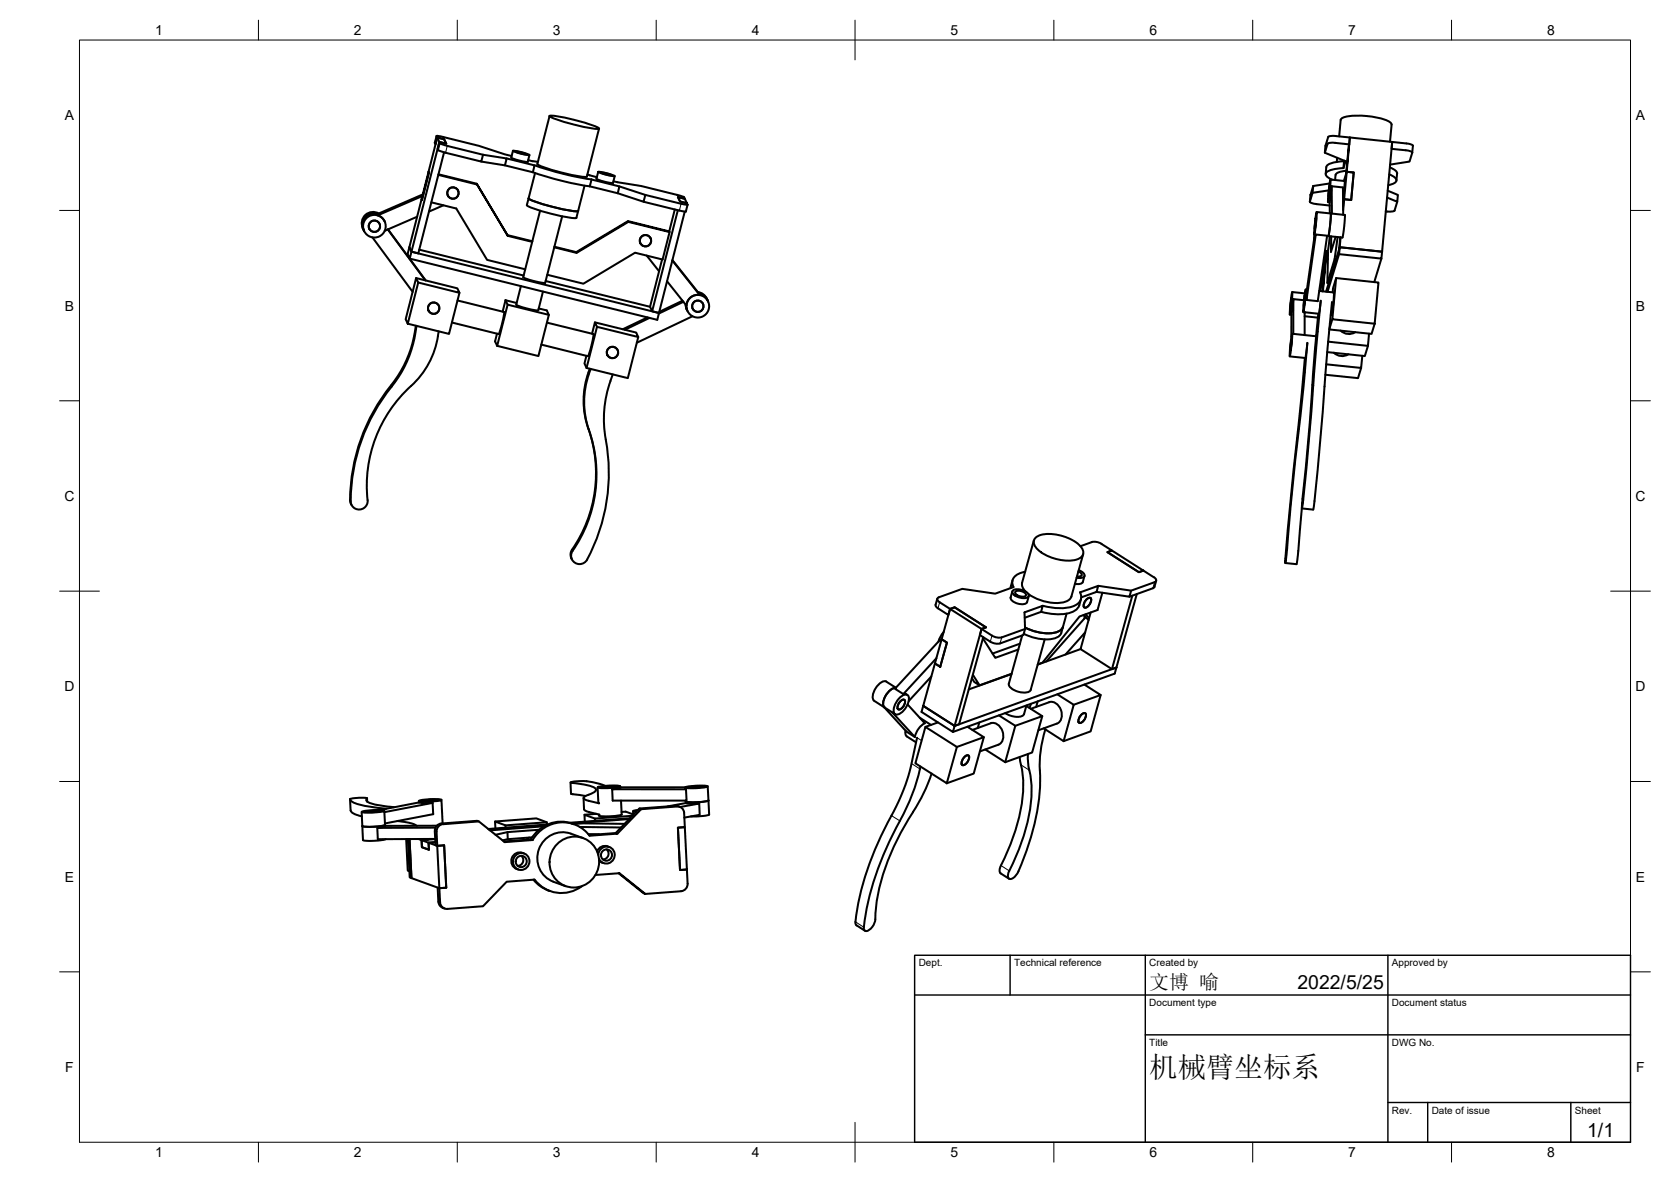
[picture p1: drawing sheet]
<svg xmlns="http://www.w3.org/2000/svg" width="420mm" height="297mm" viewBox="0 0 420 297" stroke-linecap="round" stroke-linejoin="round" font-family="sans-serif">
<!-- layer: S -->
<g fill="none" stroke="#000" stroke-width=".51">
<path d="M109.3 35.9l.2 .4 .4-1.7 1.8 .4 .5 1.1-1.7-.4-.5 1.7 .2 .4M109.3 35.9h.1M109.8 34.2l.7 1.5 1.7 .4-.5-1.1-1.8-.4-2.1 8.6M109.8 34.2l-.5 1.7M109.8 34.2h.6a156.9 156.9 0 0 1 16.5 4.6l1.8 .4M110.2 37.8l1.8 .6M110.7 36l1.2 .5 9.6 2.4M110.7 36.1l-.2-.4-7 27.6 62.2 15.4M111.7 38.3l-6.5 25.4-1.7-.4-.6-1.2 4.9-18.7v-.2M112 38.4l9 2.2 .5-1.7M121.5 38.9l5.9 .9-.4 1.8-6-1M127.4 39.8l7 1.8-.4 1.7-7-1.7"/>
<path d="M129 37.9l-.5 1.7 2.1 .7 2.1 .4 .4-1.7M129 37.9l2.1 .3 2 .8-2.1-.4zM129.7 38.1l1.4 .2 1.3 .5-1.4-.2zM138.2 29.2l-3.1 12a29.8 29.8 0 0 0 9.6 2.9l2.3 .4 .6-.1M138.2 29.1a29.8 29.8 0 0 1 9.8 2l2.2 .9 .4 .3a29.8 29.8 0 0 1-9.8-2l-2.2-.8zM150.6 32.3l-3 12.1M335.7 35.9l3.6 .4 .1-1.7-4.1-.5-1.2 .2-.8 2.3-.2 1.8 5.2 2.1-.5 1.7M335.7 35.9h-1.1l-.8 .2-.7 2.3M336.2 39.7l-.1 1M337.1 30.1l-.4 4.2M337.1 30.1a3.6 3.6 0 0 1 3.3-1 18 18 0 0 1 9.2 1.6l.3 .6-.4 4.3M339.3 36.3l-.8 7.3 .9-9 10.7 1.1-2.6 27.6-10.6-1.2-.2 .5 .3-2.9"/>
<path d="M353.6 36l1.6 .5-.1 1.9-.3-.3-.8-.3-4.1-.4 .2-1.7 3.5 .4M355.1 38.4l-.7 2.2-4.9 .8M91.4 57.7l.1 .4M93.6 59.7l10.2 13.6M94.9 53.8a2.85 2.85 0 0 0-3 .8 2.85 2.85 0 0 0-.5 3.1M95 54.1l.8 .4 .9 1.1M95.2 53.7a2.88 2.88 0 0 0-3.5 .5 2.88 2.88 0 0 0-.3 3.5M96.7 55.6h.1M97.5 57.7l9.4 12.7M97.6 57.6l9.4 12.9M104.9 54.5l-8.2 3.5M106.2 49.3l-11.2 4.8"/>
<path d="M106.3 48.9l-11.4 4.9 .1 .3M107.8 43.2v.2l-1.7 6.9-.1-.2zM108.5 50.8l6.2 1.6 7.8 12.9 9.6 2.4M110.2 43.9l9.8 2.5M110.3 43.8l9.6 2.4M111.5 51.6l-3.6 1.6M127.6 59.1l-7.7-12.9 7.8 13.1M127.7 59.3l-.1-.2 6.3 1.5M127.7 59.3l6.1 1.5M132.8 40.2l1.1 .3M132.9 49.9l-.4 1.7M132.9 49.8a29.8 29.8 0 0 0 9.6 3l2.3 .3 .6-.1"/>
<path d="M133.9 40.5l1.4 .2M134 43.3a78.1 78.1 0 0 0 14.3 3.5M134.4 41.5a78.1 78.1 0 0 0 14.3 3.6M134.5 43.5l-1.6 6.4M135.8 52.9l-4.2 16.8M141.4 54.4l-4.3 16.7-2.8-.5-2.7-.9M147 46.7l-2.1 8a29.8 29.8 0 0 1-9.8-2l-2.2-.8-.4-.3M147.7 43.8l2.4 .7M148.7 45.1l7 1.7-.4 1.8-7-1.8zM150.4 43.2l-.4 1.7 2 .8 2.1 .3 .5-1.7M150.4 43.2l2.1 .3 2.1 .8-2.2-.4zM151.1 43.4l1.4 .2 1.4 .5-1.4-.2z"/>
<path d="M154.2 45.6a114.7 114.7 0 0 1 16.6 3.5l.4 .1a.94 .94 0 0 1 1 .8l-1.7-.5 .5 1.1 1.7 .5 .2 .3-1.6-.2M155.7 46.8l6.6 2.2-.5 1.7-6.5-2.1M157.9 55.6l-13 7.8 .1 .1 13-7.7M161.8 50.7l9 2.2M162.3 49l9 2.2M168.3 58.2l-1.7 7-6.9-1.7-13 7.8-9.1-2.2M168.3 58.2l-10.4-2.6 .1 .2 10.4 2.5M169.7 52.6l-1.4 5.6M170.4 52.8l-6.4 25.4M170.5 49.5l1.7 .5 .5 1.1-1.7-.5zM170.8 52.9l1.7 .3M172.2 53.2l-6.5 25.5"/>
<path d="M172.9 51.5l-.5 1.7M329.4 50.7l.2 .3 .9 .2 3.8 .5M329.5 49l-.1 1.7M329.5 49h.1M330.2 46.7l-.2 1.8-.6 2.2M330.2 46.7l-.7 2.3M330.5 58.9l-.1 1.4M330.6 59l-2 13.8M330.8 58.9l2.9 .3-2.4 16.5-2.8-.3zM330.9 58.9l-.4 .1M330.9 54.7l-.3 2.8zM331 53.3l-.1 2.6-.5 3z"/>
<path d="M331 53.3l3.6 .3M333.7 59.3h.3M333.9 50.8h.4M334.1 47.8l-4.1 .7M334.3 46.1l-4.1 .6M334.3 50.7l.1 2.9M334.4 59.4l-.6 3.8M334.4 46.5l-.3 2.9zM334.5 45.2l-.1 2.5-.5 3.1zM334.5 45.1l3.6 .4M334.6 53.6l3.6 .4M334.6 53.6l-.1 2.9-.5 2.8"/>
<path d="M334.7 59.4l-.1 4 1.2-3.9M334.8 46.8l-.5 3.9M334.9 53.7l-.1-6.9 2.9 .3v6.9M335.8 43.9l-.1 1.3M336.3 59.6l-.7 5.5 .3 .1M337.1 59.7l-.2 2.4 10.6 1.2-.2 1.7-10.6-1.1M337.7 51.9l.3-1.8-.3 2.7M337.8 42.2a5.7 5.7 0 0 0-4.4 1.4 1.25 1.25 0 0 0 .9 1.2l.6 .4M337.9 45.5l.7-2.3 1.8 .2-.7 6.9-1.7-.2 .6-6.9 1.8 .2-.7 6.9-1.7-.2-.3 .9M338 40.5l-2.1 .2a2.96 2.96 0 0 0-2.4 1.3l-.2 1.7M338 40.4l-.2 1.8M338.1 45.5l-.4 4.6"/>
<path d="M338.2 54l-.2 2.9-.4 2.8-3.6-.4M338.6 42.9l-1.5 .2a1.46 1.46 0 0 0-1.3 .8M348.4 53.1l.3 .1M348.9 47.9l2.6 1.1-.2 1.7-2.5-1.1M349.3 43.8a2.27 2.27 0 0 1 1.8 1.6 2.27 2.27 0 0 1-2 1.1M349.5 42.1l.7 .3a1.63 1.63 0 0 1 1.1 1.2M351.3 43.6l-.2 1.8M351.3 50.7l-.6 2.2-.9 .3-1.1-.1M102.9 62.1l.6 1.2-.5 1.7-.5-1.1zM103 65l62.3 15.4 .4-1.7M104.6 69.9l.6 1.1-2.7 10.4-.5-1.2zM104.6 69.9l10.4 2.6 .5 1.1-10.3-2.6"/>
<path d="M105.4 62.7l26.3 6.5M115 75.5l11.7 2.9M115.5 73.6l-2.6 10.3-10.4-2.5M126.8 78.4l-.5 2.8-.9 2.7M127.1 75.4l.5 1.2-2.6 10.3M127.1 75.4l-.7 2.9M127.1 75.4l2.8 .7M127.6 76.6l10.4 2.5-.5-1.1-2.1-.5M131 71.9l-1.2 4.7 2.7 .9 2.8 .5M136.5 73.3l-1.2 4.7M137.2 70.6l26.2 6.5M138 79.1l-2.6 10.4-10.4-2.6"/>
<path d="M139.4 62.2l5.6 1.3M139.4 62l5.5 1.4M162.6 64.2l3.1 4M162.8 79.8l-6.2 2.9M163.3 79.9l-6.2 3M166.5 65.2l-3.1 11.9 .6 1.1 1.7 .5M167.7 70.7l4.9 6.1a2.85 2.85 0 0 1 3.3-2.7M169.1 65.4l6.8 8.7-6.8-8.6M171.6 75.6l-5.8 2.8M171.8 75.8l-6.1 3M172.7 77.8h.1M172.7 77.8l-.3-1.2 .3 1.2"/>
<path d="M172.7 77.8l.2 .4M174.1 79.5l-14 6.6M175.5 73.4l1.3 .5 .7 .7 .4 .8M175.8 73.8l1.2 .5 .9 1.1M177.9 75.4l.1 .4M324.3 79.1h.4M324.8 74.8l-.3 2.8zM324.9 73.4l-.1 2.6-.5 3zM324.9 73.4l3.2 .3M325.2 75.1l-.5 3.9v5.7M327.9 75.4l-2.7-.2v8.7M328 79.5l3.4 .3"/>
<path d="M328 78.6l.1-.1-.1 5.7M328.2 74.2l-.3 2.8zM328.3 72.8l-.1 2.5-.5 3.1zM328.3 72.8h.3M328.6 72.8l-.1 2.6M331.5 78.8l-1.5 17.9M331.7 73.1l3.7 .4M332.1 75.6l-1.9 21.3M332.1 75.6l-.5 3.2-3.9-.4M332.5 73.2l.9-8.2-.8 8.2M333.1 63l.4 .1-1.5 10M333.4 65l.5 .1"/>
<path d="M333.4 73.3l3.5-11.2-.2 1.8-2.9 9.4M333.8 63.1h-.3l-.2 2.4 .6-2.2-.1 7.8M334.9 75.9l-1.4 14.9-1.6 20.7-1.6 15.9-.1 .7-2.9-.3M335.4 73.5l-.3 4.3-.3 1.3-.2 .1M335.6 65.1l-1.8 6h.3M336 69.9l10.6 1.1-.9 10.4-10.7-1.2zM336 69.9l-.8 2.6-.1 1M347.3 65l-1.8 5.9M98.5 97.1a45.9 45.9 0 0 0-10.3 29.3 2.15 2.15 0 0 0 2.5 1.6 2.15 2.15 0 0 0 1.7-2.3M104.6 81.9a30.2 30.2 0 0 1-7.4 16.4 45.4 45.4 0 0 0-9.1 27.9l.2 .7M104.7 81.9a29.2 29.2 0 0 1-6.2 15.3M110.1 84.4a22.2 22.2 0 0 1-8.1 13.8 33.8 33.8 0 0 0-9.6 27.5"/>
<path d="M110.3 83.3l-.2 1.2M113.6 81.1l11.8 2.9M125 83.8l-.5 2 .5 1.1M136.1 86.6l11.7 2.9M137.5 81.1l11.7 2.9-.5 2.8-.8 2.7M147.4 89.4l-.4 1.9 .5 1.2M148.3 92.7a21.4 21.4 0 0 0-.4 15.1M148.5 92.7a22.3 22.3 0 0 0 .1 17.1 34 34 0 0 1-4.8 29 2.14 2.14 0 0 0 1 2.8 2.14 2.14 0 0 0 2.8-1M148.9 83.9l.7-2.9 .5 1.1-2.6 10.4M149.6 81l10.4 2.6 .5 1.1-10.4-2.6M154.1 94.1a30.1 30.1 0 0 0-1.5 18.2 46.1 46.1 0 0 1-5 28.3M160.5 84.7l-2.6 10.3-10.4-2.5"/>
<path d="M324.3 89.6l3.9 .4 .5-3.8-1 12-2.5 22.4-2 20.9v-1.2M324.8 85.3l-.4 2.8zM324.9 83.9l-.1 2.5-.5 3.1zM324.9 83.9l6 .6M328.1 90l-3.7 36.5-1.2 13.8M330 96.7l-.9 12.2-1.7 18.8 1.5-14.7 1.3-16.2M335 80.2l-.7 2.5M335.4 88.6a2.94 2.94 0 0 0 3.6 .4M337.1 83.1a2.94 2.94 0 0 0 3.7 .4M342.2 92.5l-.7 2.5-8.3-.8M342.5 89.4l-.3 3.1-8.7-.9M344 86.9l-.8 2.6-9.5-1"/>
<path d="M344.2 83.8l-.2 3.1-10.1-1M345.7 81.4l-.8 2.5-10.7-1.1M148 107.7a33.7 33.7 0 0 1-4.2 30.4M143.8 138.1l-.3 1.3 .3 1.2M259.9 135.8l-2.9 10.7M260.5 135a8.5 8.5 0 0 1 7.5 0l.9 .4a5.6 5.6 0 0 1 3.5 3.2 2.27 2.27 0 0 1-2.6 2.2 11.7 11.7 0 0 1-9.3-3.2 1.78 1.78 0 0 1 0-2.6zM271.7 137.3l3.2-1.2 1.6 .3 3.1 2-1.2 .4 8 5 1.1-.4 2.6 1.7M272.4 139.3l-3 10.6M278.4 138.8l1.2-.4 7.9 5-1.1 .4zM326.4 138.4l-.4 3.4-2.8-.3M327.3 127.7l-.8 10.8M235.7 150.5l-.5 1.5 .1 .4 3.2 2.1 .4-1.5 1.1-.4 7.9 5.1-1.1 .4-.4 1.5 2.6 1.7 1 .4h1.5l5.8-2.1 .4-1.5-.1-4.2 4.6-1.7-.4 1.6-4.1 1.4"/>
<path d="M236.1 150.1l-.3 .2-.1 .5 .6 .5 10.5 6.8 1.1-.4-7.9-5.1-1.1 .4-2.1 7.6 1.3 .9-1.7 6.1M237.3 158.8l-.8 1.2-.5 1.2M254.2 147.3l-.1 .5M254.5 148.6l-.4 1.6M254.6 145.8l-.4 1.5M254.7 148.3a3.3 3.3 0 0 1 4 1.2 1.37 1.37 0 0 1-2.1 .7l-.5-.1a1.94 1.94 0 0 1-1.5-1.5zM255.3 148.7a2.09 2.09 0 0 1 2.7 .8 1.62 1.62 0 0 1-2.4 0l-.3-.3zM257 146.5a2.23 2.23 0 0 0 .8 2.1M257 159.7l-3.3 12.1a2.61 2.61 0 0 0 2.4 2 2.61 2.61 0 0 0 3.1-.5M257.8 143.7a3.3 3.3 0 0 0-3.3 2.5l.3 1.3-4.6 1.7-8.2-1.2-5.9 2.1M258.6 149.3a11.3 11.3 0 0 0 9.7 1.8l.9-.7 .2-.5M258.7 149.8l-.4 1.5a2.76 2.76 0 0 1-3.8-.3l-.4-.9"/>
<path d="M267.3 157.5a2.91 2.91 0 0 1-2.8 1.6 12.5 12.5 0 0 1-6.8-1.4M267.3 157.6a3.3 3.3 0 0 1-3.9 3.1 13 13 0 0 1-6-1.4M268.2 154.2l-.9 3.4M271.1 143.6a.82 .82 0 0 1 .8 1.1l-1.1 .2M271.2 143.3a1.85 1.85 0 0 1 1.5 1.4 1.56 1.56 0 0 1-2 .5M271.8 150.6a3.9 3.9 0 0 1-4.2 3.7l-3.3-.1-2.5-.5M271.9 150.1l3.8-1.4 .4-1.5-4.5 1.6a2.4 2.4 0 0 1-1.8 3.6 13.2 13.2 0 0 1-7.6-.2M272.3 146.2a1.56 1.56 0 0 1-2 .5M272.4 154.6l1.3 1.2M272.7 144.7l-.4 1.5M272.8 154.9l-.2 .6M272.8 158.9l-4.9 5.6"/>
<path d="M272.9 154.4l1 .9M273 155.1l-9.9 11.1M273.1 150.7l.4-.3 .6-.2a1.77 1.77 0 0 1-1.4 2.5 1.51 1.51 0 0 1 .4-2zM274.2 153.9l-2.5 9.2 7.9 5.1 1.1-.4-40.7 14.6 6.8-24.3 3.1 1.9 1.6 .2 6.2-2.1M276.1 147.2l8.3 1.2-.4 1.6-8.3-1.3M277.2 149l-1.2 4.3-4.6 1.6-9.3 11.6-1.2 .4M284.7 149.7l-5.1 18.5M285.8 149.3l-5.5 20-40.7 14.6M289.9 147.8l-5.9 2.2M290.1 145l.6 .6-.1 .5-.3 .2M290.3 146.3l-5.9 2.1M290.7 146l-.4 1.5-.4 .3"/>
<path d="M222.3 177.7l5.6 6.2 2.1 1.3-5.6-6.2M222.9 171.3l2.4 1.5M222.9 171.3a2.58 2.58 0 0 0-2.7 1.6 2.58 2.58 0 0 0-.4 3.2l5.3 3.4M225.2 172.9a4.2 4.2 0 0 0-3 4.6l.2 .3M226 175.6a2.01 2.01 0 0 1 2.2-.9 3.4 3.4 0 0 1-1 3.8 2.01 2.01 0 0 1-2.2 .9 3.4 3.4 0 0 1 1-3.8zM226.3 176.3l.4-.3 .6-.2a1.77 1.77 0 0 1-1.4 2.5 1.51 1.51 0 0 1 .4-2zM227.1 174.4l.8 .1M227.9 174.5l.2 .2M228.2 177l4.3 4.8M232.1 177.4l7.9 5-.4 1.5-7.9-5zM234.2 170l-5.7 6.2M236.7 160.9l-.3-.2-11.4 12.4 2.1 1.3 8.4-9"/>
<path d="M236.8 160.6l1.3 .9-1.7 6.1-1.3-.9zM244.6 169.6l1.7 2.6-1.3-.8-.6-1M247.1 160.4l3.2 4.9 5.8-2.1M247.2 160.1l-6 21.9-1.2 .4-7.9-5 3-10.7 1.3 .9M251.2 179.8l4.1 2.6-2.5 9.1M252.8 179.2a4.5 4.5 0 0 0 4.5 .5l.2-.3M254.3 169.4l-10.7 3.9M254.4 169.3l-8.1 2.9M256.5 161.8l-6.9 2.4M258 177.4l4.1 2.6-6.8 2.4M258.1 177.3l-.6 2.1M259.2 178.1l4.6-1.6a2.88 2.88 0 0 1 3.2 3.2 2.22 2.22 0 0 1-1.2 2.1"/>
<path d="M259.2 176.9l-.3 1M260.9 176.3l-.4 1.3M262.1 180l-2.6 9.1-6.7 2.4M262.7 160.7l-3.5 12.6M265.9 174.5l4.1 2.6-2.6 9.2M271.7 163.1l-10.8 3.9M271.8 179.7l.4-.3 .6-.2a1.77 1.77 0 0 1-1.4 2.5 1.51 1.51 0 0 1 .4-2zM272.6 172l4.2 2.7-6.8 2.4M276.8 174.7l-2.6 9.1-6.8 2.5M143.4 196.6l.2 2.9 3.6 .5M147.9 199.7l-1 .6-.2 .2 .2 .3 1.1 .4 2.6 .7-.1-.1M150.3 197.9l.2 3.9"/>
<path d="M150.3 197.8a13.3 13.3 0 0 1 5.6-.2 13.3 13.3 0 0 1-5.6 .2zM151.7 197.8l1.6-.2 1.2 .1-1.6 .2zM152.2 197.5a14 14 0 0 0-8.7-.9l3.2 .5a4.4 4.4 0 0 1 3.2 1.3 2.35 2.35 0 0 1-1.9 1.3M153.9 198.3l18.6 .1 .1 2.8h-18.5zM156 197.6l-.1 .4-2 .4M156 197.9h16.3M172.3 197.9v.3l.2 .1M172.3 197.9a13.3 13.3 0 0 1 5.6-.2 13.3 13.3 0 0 1-5.6 .2zM173.7 197.8l1.6-.2 1.2 .1-1.5 .2zM177.9 197.6l.2 3.6M227.7 183.6a1.38 1.38 0 0 0 .3 1.5l2.3 1.4M230.6 185.4l-1.4 6.5a49 49 0 0 1-5 13.1"/>
<path d="M231.3 180.4l2.8 1.8M231.4 192.6a47.5 47.5 0 0 1-5.1 13.7M232.6 181.7a5.1 5.1 0 0 0-2.6 3.5M232.7 182.7l7.9 5-2.5 9.1-7.9-5zM234.2 194.4a40.9 40.9 0 0 1-4.7 9.7M235.8 181.6l-3.1 1.1M242.4 190.3l.4-.3 .7-.2a1.77 1.77 0 0 1-1.5 2.5 1.51 1.51 0 0 1 .4-2zM243.2 182.6l4.2 2.7-6.8 2.4M246.2 181.6l-.3 1.4M247.4 185.3l-2.6 9.1-6.7 2.4M247.7 188.3l5.1 3.2M249.1 181.7a2.88 2.88 0 0 1 3.2 3.3 2.22 2.22 0 0 1-1.3 2.1l-4.6 1.7"/>
<path d="M249.1 181.8l-4.6 1.6M256.4 190.2a30.8 30.8 0 0 1-1.1 18.5l-2.7 7a5.8 5.8 0 0 0-1.3 3.2l.3 .6 2.1 1.3M262.4 183l5 3.3M262.8 183.3a32.6 32.6 0 0 0-1.3 13.1 59.9 59.9 0 0 1-5.9 23.4l-.6 .6a.88 .88 0 0 1-1.2 .5 .88 .88 0 0 1-.3-1.3 51.4 51.4 0 0 0 5.9-20.8l-.3-4a15.7 15.7 0 0 1-.6-5.3M265.7 181.8l-4.6 1.7M88 200.8l.2 2.9M88 200.8a1.93 1.93 0 0 0 1.6 1.2l3 .7 4.5 .5M88.2 203.7a3.4 3.4 0 0 0 2.8 1.5M90.9 204.1l.4 7a13.7 13.7 0 0 0 5.7-.2M91 204a13.3 13.3 0 0 1 5.6-.2 13.3 13.3 0 0 1-5.6 .2zM92.3 200.6l-.2 .3a1.23 1.23 0 0 0 1.2 1l3 .6 2.8 .3M92.3 200.6v.9"/>
<path d="M92.3 200.6l-1.8-.1-2.5 .3M92.4 204l1.6-.3 1.2 .1-1.6 .3zM96.6 203.8l.2 3.5M96.6 204.1l12.2-2.3 .1 2.8-12.1 2.3M96.8 207.3a13.4 13.4 0 0 1-5.7 .3M96.8 207.3v.4M96.8 207.6l-1.9 .4M99.9 206.3l2.9 .5 2 .7M102.1 210.9l.4 7.9 .4 .2M102.6 210.9l.4 9.6 .5 .2-.5-9.8 .5 9.8 7 2.5 .2 3.6a1.72 1.72 0 0 0 1.8 1.6l9-.7 5.9-6.1 7-.5M105.2 210.8l.8 .3 1.7-.1-.4-.2M105.3 201.3v.4"/>
<path d="M105.3 201.7l-9.9 1.9M105.3 201.6l1.2 .2h2.3M105.3 201.2a13.3 13.3 0 0 1 5.7-.2 13.3 13.3 0 0 1-5.7 .2zM106.7 201.2l1.6-.2 1.3 .1-1.6 .2zM109.3 208.9l.2 3.5 .4 .2 1.8-.2 .5 10.7-1.7 .1-.5-.1 .2 3.5M109.5 208l-14.6 .1 .1 2.8 14.4-.1M109.8 209l.7 14.2 1.7-.1-.5-10.7-1.8 .2-2.1-.8 1.7-.2-1.7 .2v1.7l-1.7-.6-.1-1.8 1.8 .7v1.7l-1.7-.6-.1-1.8 3.4-.2M109.8 207.5h-13M111 207l9-.7 .4 .1 6.5 5.2 7-.5-.4-.1M111 206.9a1.81 1.81 0 0 0-1.7 2M111 201l.3 5.9M111.4 207.1a1.81 1.81 0 0 0-1.6 1.9"/>
<path d="M120.4 206.4l-9 .7M124.5 206.4l10.4-.7 2.6 .9M127.1 208v-.6l-2.6-1 .1 1.8M127.6 209.1l-3 .7M127.7 210.9l-1.4 .3M131.1 215.1a1.44 1.44 0 0 1 .4 1.5 1.44 1.44 0 0 1-1.3 1M131.3 214.3l.5 .2M131.4 214.3a2.17 2.17 0 0 0-2.8 1.6 2.17 2.17 0 0 0 1.7 2.6M133.1 210.5l-.7 .5M133.5 211l-6.8 .5M135.6 208.5l-8 .6 .1 1.8 6.1-.5M136.8 207.7l-13.6 1"/>
<path d="M137.2 207.4l-14.2 1.1M137.5 207.2v-.6l-10.4 .8M137.7 207.2l-14.9 1.1M140.1 212.1a6.3 6.3 0 0 1 8.9 .1 6.3 6.3 0 0 1-.3 9 6.3 6.3 0 0 1-8.9-.2 6.3 6.3 0 0 1 .3-8.9zM144.4 207.1a8.7 8.7 0 0 0-10.9 3.8M145.8 207.8l10.4 .1M146.6 210.6a9.3 9.3 0 0 0-6.9-1.2 6.5 6.5 0 0 0-4.6 5.9 6.5 6.5 0 0 0 4 6.3M146.7 200.6l.2 2.8M146.9 203.4l.7 .5 3.1 .8M147.9 209.6l2.7 .1M148.3 210a8.6 8.6 0 0 0-14.4 1.1M149.6 206.3v-.6l-2.6-.9v1.7"/>
<path d="M150 204.5l-3 .3M150.4 214.8a2.09 2.09 0 0 1 3-1.8 2.09 2.09 0 0 1 .6 3.4 2.09 2.09 0 0 1-3.4-.6M150.6 216.3l1.2 .6M152.5 213.5a1.44 1.44 0 0 1 .4 1.5 1.44 1.44 0 0 1-1.3 1M152.8 212.7l.4 .2M152.8 212.7a2.11 2.11 0 0 0-2.7 1.3M154.8 209.3l.5 .2-7 .5M154.8 209.3l-6.7 .6M155.5 219.4l6.3 5.1 .5 .1-6.6-5.2-6 .5M156.1 201.2l.2 3.5M156.3 204.1l1-.1 1.9 .7M156.3 204.7a13.4 13.4 0 0 1-5.7 .3v-.3"/>
<path d="M157 207l-10.4-.1-2.4 .2M158.2 205.8l-14.4 1.1M158.4 205.6l-15.1 1.2M159 205l-9.4 .7M159.2 203.9v.9M160.4 203.5l-1.2 .3 .8 .2M160.8 203.2l-6 6.1M161.2 203.4l9-.8a1.69 1.69 0 0 1 1.8 1.7l.2 3.6-1.7 .1 .5 10.6 1.7-.1 .2 3.6M161.2 203.4l-5.9 6.1M169.8 202.5l-9 .7 .4 .2M169.8 202.5l1.1 .3M170.5 208l1.7-.1 .5 10.6-1.7 .1z"/>
<path d="M172.4 201.2v.6l-4.5 .9M172.5 201.8l1.1 .2 2.2-.1M175.8 201.9l.1 2.9-3.8 .7M175.8 201.9l-4.8 .9M178.1 201.2a13.4 13.4 0 0 1-5.7 .2M178.1 201.2l.2 3.5-1.6 .4-3 .1M224.2 204.9a69.6 69.6 0 0 0-9.1 27.3l.3 .3 2.1 1.4M226.3 206.3a73.1 73.1 0 0 0-9.1 26.7M229.6 204.1a54.9 54.9 0 0 0-9.5 25.5v1.4a3.4 3.4 0 0 1-2.3 3 .73 .73 0 0 1-.6-1M110.2 226.6l.3 .8 .8 .7M111.3 228.2l.5 .1M134.1 221.1l1.4 1.4 2.3 1.3"/>
<path d="M134.4 221a8.4 8.4 0 0 0 11.9 1.7M137.8 223.8l.5 .1M139.1 221.6l3.1 1.1M172.9 222.1a1.81 1.81 0 0 1-1.6 1.9l-9 .6"/>
<circle cx="94.1" cy="56.9" r="1.43"/>
<circle cx="94.1" cy="56.9" r="2.85"/>
<circle cx="113.9" cy="48.5" r="1.43"/>
<circle cx="109" cy="77.4" r="1.43"/>
<circle cx="162.3" cy="60.5" r="1.43"/>
<circle cx="175.5" cy="77" r="2.85"/>
<circle cx="175.5" cy="77" r="1.43"/>
<circle cx="154" cy="88.6" r="1.43"/>
<circle cx="131.1" cy="216.5" r="1.41"/>
<circle cx="131.1" cy="216.5" r="2.11"/>
<circle cx="152.5" cy="214.9" r="1.41"/>
</g>
<g fill="none" stroke="#000" stroke-width=".25">
<path d="M109.8 34.2l-.5 1.7M110.7 36.1l-.5 1.7M112.5 36.7l-.5 1.7M171.3 51.2l-.5 1.7M98.3 96.9l.2 .3M104.3 83.3l.2 .3M148 93.6l.1 .3M147.9 107.8l.2 .3M88 125.6l.2 .3M143.8 138.1l.2 .3M236.3 151.3l-.5 1.6M249.4 159.7l-.4 1.6"/>
<path d="M290.3 146.3l-.4 1.5M251.9 160.2l-.4 1.5M229.2 191.9l2.1 1.3M230.6 185.4l1.1 .7M256.7 192.2l2.1 1.4M224.2 205l2.1 1.3M251.7 217.5l2.1 1.3M215.1 231.7l2.1 1.3"/>
</g>
<!-- layer: Border -->
<g fill="none" stroke="#000" stroke-width=".25">
<path d="M20 10.1h390v276.9h-390zM65 5.1v5M115 5.1v5M165 5.1v5M215 5.1v10M265 5.1v5M315 5.1v5M365 5.1v5M15 52.9h5M410 52.9h5M15 100.7h5M410 100.7h5"/>
<path d="M15 148.6h10M405 148.6h10M15 196.4h5M410 196.4h5M15 244.2h5M410 244.2h5M65 287v5M115 287v5M165 287v5M215 282.1v9.9M265 287v5M315 287v5"/>
<path d="M365 287v5"/>
</g>
<!-- layer: TitleBlock -->
<path d="M230 240.1h180v46.9h-180zM230 250h180M254 240.1v9.9M288 240.1v46.9M349 240.1v46.9M288 260.1h122M349 277.1h61M359 277.1v9.9M395 277.1v9.9" fill="none" stroke="#000" stroke-width=".36"/>
<text font-size="7.2" x="289" y="270.6">机械臂坐标系</text>
<text font-size="5" x="289" y="248.5">文博 喻</text>
<g font-size="4.9">
<text x="326.2" y="248.5">2022/5/25</text>
<text x="399.1" y="285.7">1/1</text>
</g>
<g font-size="3.5">
<text x="39" y="8.8">1</text>
<text x="89" y="8.8">2</text>
<text x="139" y="8.8">3</text>
<text x="189" y="8.8">4</text>
<text x="239" y="8.8">5</text>
<text x="289" y="8.8">6</text>
<text x="339" y="8.8">7</text>
<text x="389" y="8.8">8</text>
<text x="16.3" y="30.2">A</text>
<text x="411.3" y="30.2">A</text>
<text x="16.3" y="78">B</text>
<text x="411.3" y="78">B</text>
<text x="16.2" y="125.9">C</text>
<text x="411.2" y="125.9">C</text>
<text x="16.2" y="173.7">D</text>
<text x="411.2" y="173.7">D</text>
<text x="16.3" y="221.6">E</text>
<text x="411.3" y="221.6">E</text>
<text x="16.4" y="269.4">F</text>
<text x="411.4" y="269.4">F</text>
<text x="39" y="290.8">1</text>
<text x="89" y="290.8">2</text>
<text x="139" y="290.8">3</text>
<text x="189" y="290.8">4</text>
<text x="239" y="290.8">5</text>
<text x="289" y="290.8">6</text>
<text x="339" y="290.8">7</text>
<text x="389" y="290.8">8</text>
</g>
<g font-size="2.5">
<text x="231" y="242.9">Dept.</text>
<text x="255" y="242.9">Technical reference</text>
<text x="289" y="242.9">Created by</text>
<text x="350" y="242.9">Approved by</text>
<text x="289" y="252.8">Document type</text>
<text x="350" y="252.8">Document status</text>
<text x="289" y="262.9">Title</text>
<text x="350" y="262.9">DWG No.</text>
<text x="350" y="279.9">Rev.</text>
<text x="360" y="279.9">Date of issue</text>
<text x="396" y="279.9">Sheet</text>
</g>
</svg>
